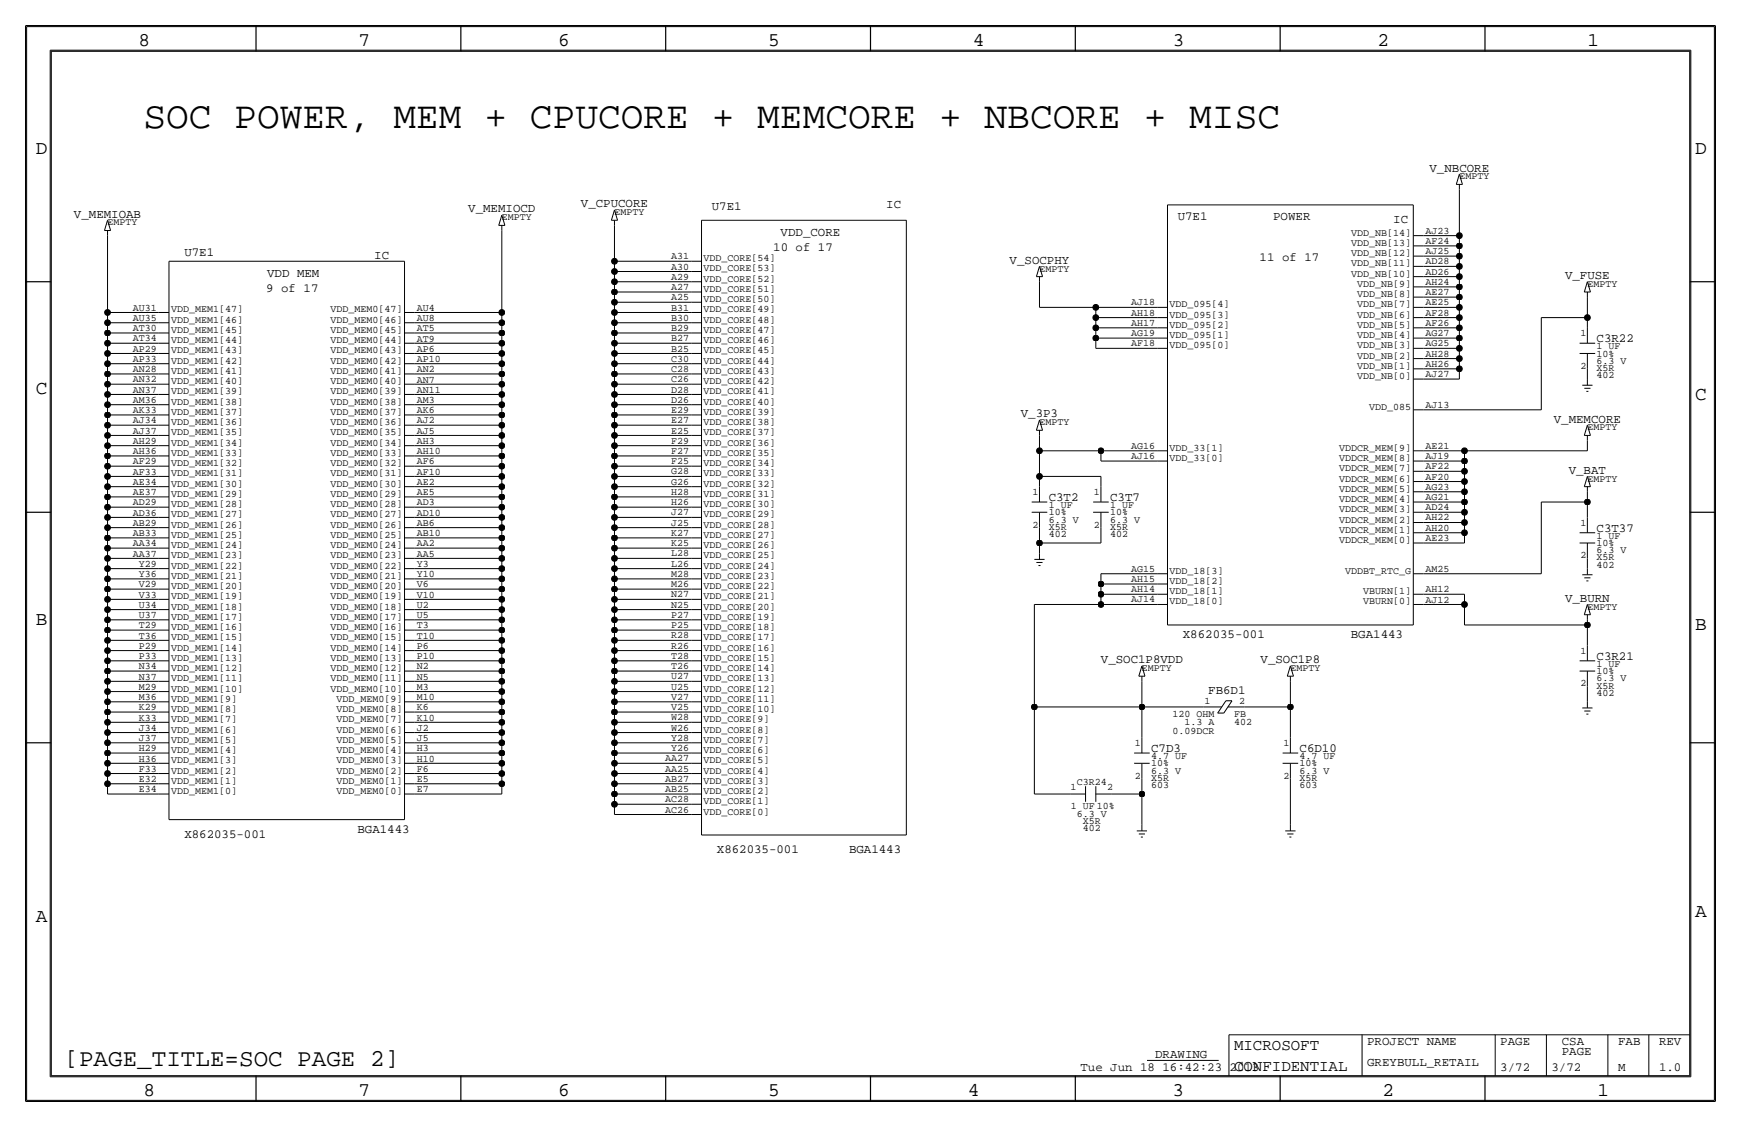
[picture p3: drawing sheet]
<svg xmlns="http://www.w3.org/2000/svg" width="432mm" height="279mm" viewBox="0 0 432 279" stroke-linecap="round" stroke-linejoin="round" font-family="sans-serif">
<!-- layer: Nets -->
<g fill="none" stroke="#000" stroke-width=".25">
<path d="M26.7 58.4v19.1zM124.5 57.2v20.3zM152.4 55.9v8.9zM353.1 58.4h8.8zM361.9 47v11.4zM361.9 58.4v2.6zM26.7 77.5h12.7zM26.7 77.5v2.5zM102.9 77.5h21.6zM124.5 77.5v2.5zM152.4 64.8h19zM152.4 64.8v2.5z"/>
<path d="M152.4 67.3h19zM152.4 67.3v2.5zM152.4 69.8h19zM152.4 69.8v2.6zM152.4 72.4h19zM152.4 72.4v2.5zM152.4 74.9h19zM152.4 74.9v2.6zM152.4 77.5h19zM152.4 77.5v2.5zM257.8 69.8v6.4zM257.8 76.2h14z"/>
<path d="M271.8 76.2h15.2zM271.8 78.7h15.2zM271.8 76.2v2.5zM271.8 78.7v2.6zM353.1 61h8.8zM353.1 63.5h8.8zM353.1 66h8.8zM353.1 68.6h8.8zM353.1 71.1h8.8zM353.1 73.7h8.8zM353.1 76.2h8.8zM353.1 78.7h8.8z"/>
<path d="M361.9 61v2.5zM361.9 63.5v2.5zM361.9 66v2.6zM361.9 68.6v2.5zM361.9 71.1v2.6zM361.9 73.7v2.5zM361.9 76.2v2.5zM361.9 78.7v2.6zM382.3 78.7h11.4zM382.3 78.7v22.9zM393.7 78.7v2.6zM393.7 73.7v5z"/>
<path d="M26.7 80v2.5zM26.7 82.6v2.5zM26.7 85.1v2.5zM26.7 87.6h12.7zM26.7 87.6v2.6zM26.7 90.2v2.5zM26.7 92.7v2.5zM26.7 95.2v2.6zM26.7 97.8h12.7zM26.7 97.8v2.5zM26.7 80h12.7zM26.7 82.5h12.7z"/>
<path d="M26.7 85.1h12.7zM26.7 90.2h12.7zM26.7 92.7h12.7zM26.7 95.2h12.7zM102.9 80h21.6zM102.9 82.5h21.6zM102.9 85.1h21.6zM102.9 87.6h21.6zM102.9 90.2h21.6zM102.9 92.7h21.6zM102.9 95.2h21.6zM102.9 97.8h21.6z"/>
<path d="M124.5 80v2.5zM124.5 82.5v2.6zM124.5 85.1v2.5zM124.5 87.6v2.6zM124.5 90.2v2.5zM124.5 92.7v2.5zM124.5 95.2v2.6zM124.5 97.8v2.5zM152.4 80h19zM152.4 80v2.5zM152.4 82.5h19zM152.4 82.5v2.6z"/>
<path d="M152.4 85.1h19zM152.4 85.1v2.5zM152.4 87.6h19zM152.4 87.6v2.6zM152.4 90.2h19zM152.4 90.2v2.5zM152.4 92.7h19zM152.4 92.7v2.5zM152.4 95.2h19zM152.4 95.2v2.6zM152.4 97.8h19zM152.4 97.8v2.5z"/>
<path d="M271.8 81.3h15.2zM271.8 83.8h15.2zM271.8 81.3v2.5zM271.8 83.8v2.6zM271.8 86.4h15.2zM353.1 81.3h8.8zM353.1 83.8h8.8zM353.1 86.4h8.8zM353.1 88.9h8.8zM353.1 91.4h8.8zM353.1 94h8.8zM361.9 81.3v2.5z"/>
<path d="M361.9 83.8v2.6zM361.9 86.4v2.5zM361.9 88.9v2.5zM361.9 91.4v2.6zM393.7 91.4v2.6zM26.7 100.3v2.6zM26.7 102.9v2.5zM26.7 105.4v2.6zM26.7 107.9h12.7zM26.7 107.9v2.6zM26.7 110.5v2.5zM26.7 113v2.6z"/>
<path d="M26.7 115.6v2.5zM26.7 118.1h12.7zM26.7 118.1v2.6zM26.7 100.3h12.7zM26.7 102.9h12.7zM26.7 105.4h12.7zM26.7 110.5h12.7zM26.7 113h12.7zM26.7 115.6h12.7zM102.9 100.3h21.6zM102.9 102.9h21.6zM102.9 105.4h21.6z"/>
<path d="M102.9 107.9h21.6zM102.9 110.5h21.6zM102.9 113h21.6zM102.9 115.6h21.6zM102.9 118.1h21.6zM124.5 100.3v2.6zM124.5 102.9v2.5zM124.5 105.4v2.6zM124.5 107.9v2.6zM124.5 110.5v2.5zM124.5 113v2.6zM124.5 115.6v2.5z"/>
<path d="M124.5 118.1v2.6zM152.4 100.3h19zM152.4 100.3v2.6zM152.4 102.9h19zM152.4 102.9v2.5zM152.4 105.4h19zM152.4 105.4v2.5zM152.4 107.9h19zM152.4 107.9v2.6zM152.4 110.5h19zM152.4 110.5v2.5zM152.4 113h19z"/>
<path d="M152.4 113v2.6zM152.4 115.6h19zM152.4 115.6v2.5zM152.4 118.1h19zM152.4 118.1v2.6zM257.8 111.8h15.2zM257.8 108v3.8zM257.8 111.8v6.3zM257.8 118.1h15.2zM257.8 118.1v2.6zM273 111.8h14zM273 111.8v2.5z"/>
<path d="M273 114.3h14zM273 118.1v2.6zM353.1 114.3h10.1zM353.1 111.8h10.1zM353.1 116.8h10.1zM353.1 119.4h10.1zM353.1 101.6h29.2zM363.2 111.8h30.5zM363.2 111.8v2.5zM363.2 114.3v2.5zM363.2 116.8v2.6zM363.2 119.4v2.5z"/>
<path d="M393.7 109.2v2.6zM26.7 120.6v2.6zM26.7 123.2v2.5zM26.7 125.7v2.6zM26.7 128.3h12.7zM26.7 128.3v2.5zM26.7 130.8v2.5zM26.7 133.3v2.6zM26.7 135.9v2.5zM26.7 138.4h12.7zM26.7 138.4v2.6zM26.7 120.7h12.7z"/>
<path d="M26.7 123.2h12.7zM26.7 125.7h12.7zM26.7 130.8h12.7zM26.7 133.3h12.7zM26.7 135.9h12.7zM102.9 120.7h21.6zM102.9 123.2h21.6zM102.9 125.7h21.6zM102.9 128.3h21.6zM102.9 130.8h21.6zM102.9 133.3h21.6zM102.9 135.9h21.6z"/>
<path d="M102.9 138.4h21.6zM124.5 120.7v2.5zM124.5 123.2v2.5zM124.5 125.7v2.6zM124.5 128.3v2.5zM124.5 130.8v2.6zM124.5 133.3v2.6zM124.5 135.9v2.5zM124.5 138.4v2.6zM152.4 120.7h19zM152.4 120.7v2.5zM152.4 123.2h19z"/>
<path d="M152.4 123.2v2.5zM152.4 125.7h19zM152.4 125.7v2.6zM152.4 128.3h19zM152.4 128.3v2.5zM152.4 130.8h19zM152.4 130.8v2.5zM152.4 133.3h19zM152.4 133.3v2.6zM152.4 135.9h19zM152.4 135.9v2.5zM152.4 138.4h19z"/>
<path d="M152.4 138.4v2.6zM257.8 134.6v2.6zM257.8 134.6h15.2zM257.8 130.8v3.8zM273 130.8v3.8zM353.1 127h10.1zM353.1 129.5h10.1zM353.1 132.1h10.1zM353.1 134.6h10.1zM353.1 121.9h10.1zM353.1 124.5h10.1zM363.2 121.9v2.6z"/>
<path d="M363.2 124.5v2.5zM363.2 127v2.5zM363.2 129.5v2.6zM363.2 132.1v2.5zM382.3 124.5h11.4zM382.3 124.5v17.7zM393.7 124.5v3.8zM393.7 121.9v2.6zM393.7 138.4v2.6zM26.7 141v2.5zM26.7 143.5v2.6zM26.7 146v2.6z"/>
<path d="M26.7 148.6h12.7zM26.7 148.6v2.5zM26.7 151.1v2.6zM26.7 153.7v2.5zM26.7 156.2v2.6zM26.7 158.8h12.7zM26.7 158.8v2.5zM26.7 141h12.7zM26.7 143.5h12.7zM26.7 146h12.7zM26.7 151.1h12.7zM26.7 153.7h12.7z"/>
<path d="M26.7 156.2h12.7zM102.9 141h21.6zM102.9 143.5h21.6zM102.9 146h21.6zM102.9 148.6h21.6zM102.9 151.1h21.6zM102.9 153.7h21.6zM102.9 156.2h21.6zM102.9 158.8h21.6zM124.5 141v2.5zM124.5 143.5v2.6zM124.5 146v2.6z"/>
<path d="M124.5 148.6v2.5zM124.5 151.1v2.6zM124.5 153.7v2.5zM124.5 156.2v2.6zM124.5 158.8v2.5zM152.4 141h19zM152.4 141v2.5zM152.4 143.5h19zM152.4 143.5v2.6zM152.4 146h19zM152.4 146v2.6zM152.4 148.6h19z"/>
<path d="M152.4 148.6v2.5zM152.4 151.1h19zM152.4 151.1v2.6zM152.4 153.7h19zM152.4 153.7v2.5zM152.4 156.2h19zM152.4 156.2v2.6zM152.4 158.8h19zM152.4 158.8v2.5zM256.5 149.9v25.4zM256.5 149.9h16.6zM273 147.3h14z"/>
<path d="M273 144.8h14zM273 142.2h14zM273 149.9h14zM273 147.3v2.6zM273 144.8v2.5zM273 142.2v2.6zM353.1 149.9h10.1zM353.1 147.3h10.1zM353.1 142.2h29.2zM363.2 149.9v5zM363.2 147.3v2.6zM363.2 154.9h30.5z"/>
<path d="M393.7 153.7v1.2zM393.7 154.9v5.1zM26.7 161.3v2.5zM26.7 163.8v2.6zM26.7 166.4v2.5zM26.7 168.9h12.7zM26.7 168.9v2.5zM26.7 171.4v2.6zM26.7 174v2.5zM26.7 176.5v2.6zM26.7 179.1h12.7zM26.7 179.1v2.5z"/>
<path d="M26.7 161.3h12.7zM26.7 163.8h12.7zM26.7 166.4h12.7zM26.7 171.4h12.7zM26.7 174h12.7zM26.7 176.5h12.7zM102.9 161.3h21.6zM102.9 163.8h21.6zM102.9 166.4h21.6zM102.9 168.9h21.6zM102.9 171.4h21.6zM102.9 174h21.6z"/>
<path d="M102.9 176.5h21.6zM102.9 179.1h21.6zM124.5 161.3v2.5zM124.5 163.8v2.6zM124.5 166.4v2.5zM124.5 168.9v2.6zM124.5 171.4v2.6zM124.5 174v2.5zM124.5 176.5v2.6zM124.5 179.1v2.5zM152.4 161.3h19zM152.4 161.3v2.5z"/>
<path d="M152.4 163.8h19zM152.4 163.8v2.6zM152.4 166.4h19zM152.4 166.4v2.5zM152.4 168.9h19zM152.4 168.9v2.6zM152.4 171.4h19zM152.4 171.4v2.6zM152.4 174h19zM152.4 174v2.5zM152.4 176.5h19zM152.4 176.5v2.6z"/>
<path d="M152.4 179.1h19zM152.4 179.1v2.5zM256.5 175.3h26.7zM256.5 175.3v21.6zM283.2 175.3v7.6zM283.2 168.9v6.4zM283.2 175.3h15.2zM308.6 175.3h11.4zM320 168.9v6.4zM320 175.3v7.6zM393.7 170.2v3.8zM26.7 181.6v2.6z"/>
<path d="M26.7 184.1v2.6zM26.7 186.7v2.5zM26.7 189.2h12.7zM26.7 189.2v2.6zM26.7 191.8v2.5zM26.7 194.3v2.6zM26.7 181.6h12.7zM26.7 184.1h12.7zM26.7 186.7h12.7zM26.7 191.8h12.7zM26.7 194.3h12.7zM26.7 196.8h12.7z"/>
<path d="M102.9 181.6h21.6zM102.9 184.1h21.6zM102.9 186.7h21.6zM102.9 189.2h21.6zM102.9 191.8h21.6zM102.9 194.3h21.6zM102.9 196.8h21.6zM124.5 181.6v2.6zM124.5 184.1v2.6zM124.5 186.7v2.5zM124.5 189.2v2.6zM124.5 191.8v2.5z"/>
<path d="M124.5 194.3v2.6zM152.4 181.6h19zM152.4 181.6v2.6zM152.4 184.1h19zM152.4 184.1v2.6zM152.4 186.7h19zM152.4 186.7v2.5zM152.4 189.2h19zM152.4 189.2v2.6zM152.4 191.8h19zM152.4 191.8v2.5zM152.4 194.3h19z"/>
<path d="M152.4 194.3v2.6zM152.4 196.8h19zM152.4 196.8v2.6zM152.4 199.4h19zM152.4 199.4v2.5zM256.5 196.8h8.9zM275.6 196.8h7.6zM283.2 196.9v7.6zM283.2 193v3.8zM320 193v11.5zM152.4 201.9h19z"/>
</g>
<g fill="#000" stroke="#000" stroke-width=".25">
<circle cx="362" cy="58.4" r=".72"/>
<circle cx="26.7" cy="77.5" r=".72"/>
<circle cx="124.5" cy="77.5" r=".72"/>
<circle cx="152.4" cy="72.4" r=".72"/>
<circle cx="152.4" cy="64.8" r=".72"/>
<circle cx="152.4" cy="69.9" r=".72"/>
<circle cx="152.4" cy="74.9" r=".72"/>
<circle cx="152.4" cy="77.5" r=".72"/>
<circle cx="152.4" cy="67.3" r=".72"/>
<circle cx="271.8" cy="78.7" r=".72"/>
<circle cx="271.8" cy="76.2" r=".72"/>
<circle cx="362" cy="63.5" r=".72"/>
<circle cx="362" cy="61" r=".72"/>
<circle cx="362" cy="73.7" r=".72"/>
<circle cx="362" cy="66" r=".72"/>
<circle cx="362" cy="78.7" r=".72"/>
<circle cx="362" cy="71.1" r=".72"/>
<circle cx="362" cy="76.2" r=".72"/>
<circle cx="362" cy="68.6" r=".72"/>
<circle cx="393.7" cy="78.7" r=".72"/>
<circle cx="26.7" cy="87.6" r=".72"/>
<circle cx="26.7" cy="85.1" r=".72"/>
<circle cx="26.7" cy="90.2" r=".72"/>
<circle cx="26.7" cy="97.8" r=".72"/>
<circle cx="26.7" cy="82.6" r=".72"/>
<circle cx="26.7" cy="92.7" r=".72"/>
<circle cx="26.7" cy="95.3" r=".72"/>
<circle cx="26.7" cy="80" r=".72"/>
<circle cx="124.5" cy="92.7" r=".72"/>
<circle cx="124.5" cy="80" r=".72"/>
<circle cx="124.5" cy="90.2" r=".72"/>
<circle cx="124.5" cy="85.1" r=".72"/>
<circle cx="124.5" cy="87.6" r=".72"/>
<circle cx="124.5" cy="95.3" r=".72"/>
<circle cx="124.5" cy="97.8" r=".72"/>
<circle cx="124.5" cy="82.6" r=".72"/>
<circle cx="152.4" cy="90.2" r=".72"/>
<circle cx="152.4" cy="85.1" r=".72"/>
<circle cx="152.4" cy="87.6" r=".72"/>
<circle cx="152.4" cy="82.6" r=".72"/>
<circle cx="152.4" cy="92.7" r=".72"/>
<circle cx="152.4" cy="95.3" r=".72"/>
<circle cx="152.4" cy="97.8" r=".72"/>
<circle cx="152.4" cy="80" r=".72"/>
<circle cx="271.8" cy="83.8" r=".72"/>
<circle cx="271.8" cy="81.3" r=".72"/>
<circle cx="362" cy="91.4" r=".72"/>
<circle cx="362" cy="86.4" r=".72"/>
<circle cx="362" cy="81.3" r=".72"/>
<circle cx="362" cy="88.9" r=".72"/>
<circle cx="362" cy="83.8" r=".72"/>
<circle cx="26.7" cy="118.1" r=".72"/>
<circle cx="26.7" cy="115.6" r=".72"/>
<circle cx="26.7" cy="102.9" r=".72"/>
<circle cx="26.7" cy="110.5" r=".72"/>
<circle cx="26.7" cy="108" r=".72"/>
<circle cx="26.7" cy="113" r=".72"/>
<circle cx="26.7" cy="100.3" r=".72"/>
<circle cx="26.7" cy="105.4" r=".72"/>
<circle cx="124.5" cy="100.3" r=".72"/>
<circle cx="124.5" cy="113" r=".72"/>
<circle cx="124.5" cy="118.1" r=".72"/>
<circle cx="124.5" cy="105.4" r=".72"/>
<circle cx="124.5" cy="110.5" r=".72"/>
<circle cx="124.5" cy="102.9" r=".72"/>
<circle cx="124.5" cy="108" r=".72"/>
<circle cx="124.5" cy="115.6" r=".72"/>
<circle cx="152.4" cy="108" r=".72"/>
<circle cx="152.4" cy="113" r=".72"/>
<circle cx="152.4" cy="100.3" r=".72"/>
<circle cx="152.4" cy="102.9" r=".72"/>
<circle cx="152.4" cy="105.4" r=".72"/>
<circle cx="152.4" cy="115.6" r=".72"/>
<circle cx="152.4" cy="110.5" r=".72"/>
<circle cx="152.4" cy="118.1" r=".72"/>
<circle cx="257.8" cy="111.8" r=".72"/>
<circle cx="257.8" cy="118.1" r=".72"/>
<circle cx="273.1" cy="111.8" r=".72"/>
<circle cx="363.2" cy="114.3" r=".72"/>
<circle cx="363.2" cy="119.4" r=".72"/>
<circle cx="363.2" cy="116.8" r=".72"/>
<circle cx="363.2" cy="111.8" r=".72"/>
<circle cx="26.7" cy="128.3" r=".72"/>
<circle cx="26.7" cy="133.4" r=".72"/>
<circle cx="26.7" cy="135.9" r=".72"/>
<circle cx="26.7" cy="138.4" r=".72"/>
<circle cx="26.7" cy="125.7" r=".72"/>
<circle cx="26.7" cy="130.8" r=".72"/>
<circle cx="26.7" cy="120.7" r=".72"/>
<circle cx="26.7" cy="123.2" r=".72"/>
<circle cx="124.5" cy="135.9" r=".72"/>
<circle cx="124.5" cy="123.2" r=".72"/>
<circle cx="124.5" cy="125.7" r=".72"/>
<circle cx="124.5" cy="130.8" r=".72"/>
<circle cx="124.5" cy="120.7" r=".72"/>
<circle cx="124.5" cy="133.4" r=".72"/>
<circle cx="124.5" cy="138.4" r=".72"/>
<circle cx="124.5" cy="128.3" r=".72"/>
<circle cx="152.4" cy="120.7" r=".72"/>
<circle cx="152.4" cy="125.7" r=".72"/>
<circle cx="152.4" cy="123.2" r=".72"/>
<circle cx="152.4" cy="138.4" r=".72"/>
<circle cx="152.4" cy="128.3" r=".72"/>
<circle cx="152.4" cy="133.4" r=".72"/>
<circle cx="152.4" cy="135.9" r=".72"/>
<circle cx="152.4" cy="130.8" r=".72"/>
<circle cx="257.8" cy="134.6" r=".72"/>
<circle cx="363.2" cy="124.5" r=".72"/>
<circle cx="363.2" cy="127" r=".72"/>
<circle cx="363.2" cy="129.5" r=".72"/>
<circle cx="363.2" cy="121.9" r=".72"/>
<circle cx="363.2" cy="132.1" r=".72"/>
<circle cx="393.7" cy="124.5" r=".72"/>
<circle cx="26.7" cy="151.1" r=".72"/>
<circle cx="26.7" cy="148.6" r=".72"/>
<circle cx="26.7" cy="143.5" r=".72"/>
<circle cx="26.7" cy="146.1" r=".72"/>
<circle cx="26.7" cy="156.2" r=".72"/>
<circle cx="26.7" cy="153.7" r=".72"/>
<circle cx="26.7" cy="158.8" r=".72"/>
<circle cx="26.7" cy="141" r=".72"/>
<circle cx="124.5" cy="148.6" r=".72"/>
<circle cx="124.5" cy="156.2" r=".72"/>
<circle cx="124.5" cy="158.8" r=".72"/>
<circle cx="124.5" cy="153.7" r=".72"/>
<circle cx="124.5" cy="143.5" r=".72"/>
<circle cx="124.5" cy="146.1" r=".72"/>
<circle cx="124.5" cy="151.1" r=".72"/>
<circle cx="124.5" cy="141" r=".72"/>
<circle cx="152.4" cy="141" r=".72"/>
<circle cx="152.4" cy="151.1" r=".72"/>
<circle cx="152.4" cy="156.2" r=".72"/>
<circle cx="152.4" cy="158.8" r=".72"/>
<circle cx="152.4" cy="143.5" r=".72"/>
<circle cx="152.4" cy="146.1" r=".72"/>
<circle cx="152.4" cy="148.6" r=".72"/>
<circle cx="152.4" cy="153.7" r=".72"/>
<circle cx="273.1" cy="147.3" r=".72"/>
<circle cx="273.1" cy="149.9" r=".72"/>
<circle cx="273.1" cy="144.8" r=".72"/>
<circle cx="363.2" cy="149.9" r=".72"/>
<circle cx="393.7" cy="154.9" r=".72"/>
<circle cx="26.7" cy="168.9" r=".72"/>
<circle cx="26.7" cy="176.5" r=".72"/>
<circle cx="26.7" cy="163.8" r=".72"/>
<circle cx="26.7" cy="166.4" r=".72"/>
<circle cx="26.7" cy="171.5" r=".72"/>
<circle cx="26.7" cy="161.3" r=".72"/>
<circle cx="26.7" cy="174" r=".72"/>
<circle cx="26.7" cy="179.1" r=".72"/>
<circle cx="124.5" cy="168.9" r=".72"/>
<circle cx="124.5" cy="166.4" r=".72"/>
<circle cx="124.5" cy="174" r=".72"/>
<circle cx="124.5" cy="161.3" r=".72"/>
<circle cx="124.5" cy="163.8" r=".72"/>
<circle cx="124.5" cy="176.5" r=".72"/>
<circle cx="124.5" cy="179.1" r=".72"/>
<circle cx="124.5" cy="171.5" r=".72"/>
<circle cx="152.4" cy="171.5" r=".72"/>
<circle cx="152.4" cy="166.4" r=".72"/>
<circle cx="152.4" cy="163.8" r=".72"/>
<circle cx="152.4" cy="161.3" r=".72"/>
<circle cx="152.4" cy="174" r=".72"/>
<circle cx="152.4" cy="176.5" r=".72"/>
<circle cx="152.4" cy="168.9" r=".72"/>
<circle cx="152.4" cy="179.1" r=".72"/>
<circle cx="256.5" cy="175.3" r=".72"/>
<circle cx="283.2" cy="175.3" r=".72"/>
<circle cx="320" cy="175.3" r=".72"/>
<circle cx="26.7" cy="191.8" r=".72"/>
<circle cx="26.7" cy="186.7" r=".72"/>
<circle cx="26.7" cy="189.2" r=".72"/>
<circle cx="26.7" cy="181.6" r=".72"/>
<circle cx="26.7" cy="184.2" r=".72"/>
<circle cx="26.7" cy="194.3" r=".72"/>
<circle cx="124.5" cy="189.2" r=".72"/>
<circle cx="124.5" cy="186.7" r=".72"/>
<circle cx="124.5" cy="184.2" r=".72"/>
<circle cx="124.5" cy="191.8" r=".72"/>
<circle cx="124.5" cy="194.3" r=".72"/>
<circle cx="124.5" cy="181.6" r=".72"/>
<circle cx="152.4" cy="189.2" r=".72"/>
<circle cx="152.4" cy="186.7" r=".72"/>
<circle cx="152.4" cy="181.6" r=".72"/>
<circle cx="152.4" cy="191.8" r=".72"/>
<circle cx="152.4" cy="194.3" r=".72"/>
<circle cx="152.4" cy="199.4" r=".72"/>
<circle cx="152.4" cy="184.2" r=".72"/>
<circle cx="152.4" cy="196.9" r=".72"/>
<circle cx="283.2" cy="196.9" r=".72"/>
</g>
<!-- layer: Components -->
<g fill="none" stroke="#000" stroke-width=".25">
<path d="M25.9 57.2h1.5zM26.7 54.6l-.8 2.6zM26.7 57.2v1.2zM26.7 54.6l.7 2.5zM123.7 55.9h1.5zM124.5 53.3l-.8 2.6zM124.5 55.9v1.3zM124.5 53.3l.7 2.6zM151.6 54.6h1.6zM152.4 52.1l-.8 2.5zM152.4 54.6v1.3zM152.4 52.1l.8 2.5z"/>
<path d="M174 54.6v152.4zM174 54.6h50.8zM224.8 54.6v152.4zM289.6 50.8h60.9zM289.6 50.8v104.1zM350.5 50.8v104.1zM350.5 58.4h2.6zM361.2 45.7h1.5zM361.9 43.2l-.7 2.5zM361.9 45.7v1.3zM361.9 43.2l.8 2.5zM39.4 77.5h2.5z"/>
<path d="M41.9 64.8h58.4zM41.9 64.8v138.4zM100.3 64.8v138.4zM100.3 77.5h2.6zM171.4 77.5h2.6zM171.4 74.9h2.6zM171.4 72.4h2.6zM171.4 69.8h2.6zM171.4 67.3h2.6zM171.4 64.8h2.6zM257 68.6h1.6zM257.8 68.6v1.3z"/>
<path d="M257.8 66l.8 2.6zM257.8 66l-.8 2.6zM287 78.7h2.6zM287 76.2h2.6zM350.5 61h2.6zM350.5 63.5h2.6zM350.5 78.7h2.6zM350.5 76.2h2.6zM350.5 73.7h2.6zM350.5 71.1h2.6zM350.5 68.6h2.6zM350.5 66h2.6z"/>
<path d="M392.9 72.4h1.6zM393.7 69.9l-.8 2.5zM393.7 72.4v1.3zM393.7 69.8l.8 2.6zM39.4 97.8h2.5zM39.4 95.2h2.5zM39.4 92.7h2.5zM39.4 90.2h2.5zM39.4 87.6h2.5zM39.4 85.1h2.5zM39.4 82.5h2.5zM39.4 80h2.5z"/>
<path d="M100.3 97.8h2.6zM100.3 95.2h2.6zM100.3 92.7h2.6zM100.3 90.2h2.6zM100.3 87.6h2.6zM100.3 85.1h2.6zM100.3 82.5h2.6zM100.3 80h2.6zM171.4 97.8h2.6zM171.4 95.2h2.6zM171.4 92.7h2.6zM171.4 90.2h2.6z"/>
<path d="M171.4 87.6h2.6zM171.4 85.1h2.6zM171.4 82.5h2.6zM171.4 80h2.6zM287 86.4h2.6zM287 83.8h2.6zM287 81.3h2.6zM350.5 94h2.6zM350.5 88.9h2.6zM350.5 91.4h2.6zM350.5 86.4h2.6zM350.5 81.3h2.6z"/>
<path d="M350.5 83.8h2.6zM391.8 85.1h3.8zM391.8 87.6h3.8zM392.4 95.5h2.6zM392.9 96.3h1.6zM393.4 97h.6zM393.7 94v1.5zM393.7 81.3v3.8zM393.7 87.6v3.8zM39.4 113h2.5zM39.4 110.5h2.5zM39.4 107.9h2.5z"/>
<path d="M39.4 105.4h2.5zM39.4 102.9h2.5zM39.4 100.3h2.5zM39.4 118.1h2.5zM39.4 115.6h2.5zM100.3 115.6h2.6zM100.3 118.1h2.6zM100.3 113h2.6zM100.3 110.5h2.6zM100.3 107.9h2.6zM100.3 105.4h2.6zM100.3 102.9h2.6z"/>
<path d="M100.3 100.3h2.6zM171.4 118.1h2.6zM171.4 115.6h2.6zM171.4 113h2.6zM171.4 110.5h2.6zM171.4 107.9h2.6zM171.4 105.4h2.6zM171.4 102.9h2.6zM171.4 100.3h2.6zM257 106.7h1.6zM257.8 106.7v1.2zM257.8 104.1l.8 2.6z"/>
<path d="M257.8 104.1l-.8 2.6zM287 111.8h2.6zM287 114.3h2.6zM350.5 116.8h2.6zM350.5 119.4h2.6zM350.5 114.3h2.6zM350.5 111.8h2.6zM350.5 101.6h2.6zM392.9 107.9h1.6zM393.7 118.1l-.8 2.6zM393.7 105.4l-.8 2.5zM393.7 118.1l.8 2.6z"/>
<path d="M393.7 107.9v1.3zM393.7 105.4l.8 2.6zM39.4 138.4h2.5zM39.4 135.9h2.5zM39.4 133.3h2.5zM39.4 130.8h2.5zM39.4 128.3h2.5zM39.4 125.7h2.5zM39.4 123.2h2.5zM39.4 120.7h2.5zM100.3 138.4h2.6zM100.3 135.9h2.6z"/>
<path d="M100.3 133.3h2.6zM100.3 130.8h2.6zM100.3 128.3h2.6zM100.3 125.7h2.6zM100.3 123.2h2.6zM100.3 120.7h2.6zM171.4 138.4h2.6zM171.4 135.9h2.6zM171.4 133.3h2.6zM171.4 130.8h2.6zM171.4 128.3h2.6zM171.4 125.7h2.6z"/>
<path d="M171.4 123.2h2.6zM171.4 120.7h2.6zM255.9 124.5h3.8zM255.9 127h3.8zM256.5 138.7h2.6zM257 139.4h1.6zM257.8 137.2v1.5zM257.8 120.7v3.8zM257.8 127v3.8zM271.1 124.5h3.9zM271.1 127h3.9zM273 120.7v3.8z"/>
<path d="M273 127v3.8zM350.5 134.6h2.6zM350.5 132.1h2.6zM350.5 129.5h2.6zM350.5 127h2.6zM350.5 124.5h2.6zM350.5 121.9h2.6zM391.8 132.1h3.8zM391.8 134.6h3.8zM392.9 120.7h1.6zM393.7 120.7v1.2zM393.7 128.3v3.8z"/>
<path d="M393.7 134.6v3.8zM39.4 143.5h2.5zM39.4 158.8h2.5zM39.4 146h2.5zM39.4 151.1h2.5zM39.4 156.2h2.5zM39.4 153.7h2.5zM39.4 148.6h2.5zM39.4 141h2.5zM100.3 146h2.6zM100.3 148.6h2.6zM100.3 153.7h2.6z"/>
<path d="M100.3 156.2h2.6zM100.3 158.8h2.6zM100.3 151.1h2.6zM100.3 143.5h2.6zM100.3 141h2.6zM171.4 158.8h2.6zM171.4 156.2h2.6zM171.4 153.7h2.6zM171.4 151.1h2.6zM171.4 148.6h2.6zM171.4 146h2.6zM171.4 143.5h2.6z"/>
<path d="M171.4 141h2.6zM257.6 140.2h.5zM287 149.9h2.6zM287 147.3h2.6zM287 144.8h2.6zM287 142.2h2.6zM289.6 154.9h60.9zM350.5 142.2h2.6zM350.5 147.3h2.6zM350.5 149.9h2.6zM392.4 142.5h2.6zM392.9 143.3h1.6z"/>
<path d="M392.9 152.4h1.6zM393.4 144h.6zM393.7 149.9l-.8 2.5zM393.7 141v1.5zM393.7 152.4v1.3zM393.7 149.9l.8 2.5zM39.4 161.3h2.5zM39.4 163.8h2.5zM39.4 166.4h2.5zM39.4 168.9h2.5zM39.4 171.4h2.5zM39.4 174h2.5z"/>
<path d="M39.4 176.5h2.5zM39.4 179.1h2.5zM100.3 179.1h2.6zM100.3 176.5h2.6zM100.3 174h2.6zM100.3 171.4h2.6zM100.3 168.9h2.6zM100.3 166.4h2.6zM100.3 163.8h2.6zM100.3 161.3h2.6zM171.4 179.1h2.6zM171.4 176.5h2.6z"/>
<path d="M171.4 174h2.6zM171.4 171.4h2.6zM171.4 168.9h2.6zM171.4 166.4h2.6zM171.4 163.8h2.6zM171.4 161.3h2.6zM282.4 167.6h1.6zM283.2 167.6v1.3zM283.2 165.1l.8 2.5zM283.2 165.1l-.8 2.5zM298.5 175.3h4.5zM302 176.8h1.5z"/>
<path d="M304 173.7h1.6zM304 173.7l-2 3.1zM304.5 175.3h4.1zM305.6 173.7l-2.1 3.1zM319.3 167.6h1.5zM320 165.1l-.7 2.5zM320 167.6v1.3zM320 165.1l.8 2.5zM391.8 163.8h3.8zM391.8 166.4h3.8zM392.4 175.5h2.6zM392.9 176.3h1.6z"/>
<path d="M393.4 177h.6zM393.7 174v1.5zM393.7 160v3.8zM393.7 166.4v3.8zM39.4 181.6h2.5zM39.4 184.1h2.5zM39.4 196.8h2.5zM39.4 194.3h2.5zM39.4 191.8h2.5zM39.4 189.2h2.5zM39.4 186.7h2.5zM100.3 196.8h2.6z"/>
<path d="M100.3 194.3h2.6zM100.3 191.8h2.6zM100.3 189.2h2.6zM100.3 186.7h2.6zM100.3 184.1h2.6zM100.3 181.6h2.6zM171.4 199.4h2.6zM171.4 196.8h2.6zM171.4 194.3h2.6zM171.4 191.8h2.6zM171.4 189.2h2.6zM171.4 186.7h2.6z"/>
<path d="M171.4 184.1h2.6zM171.4 181.6h2.6zM265.4 196.8h3.8zM269.2 194.9v3.9zM271.8 196.8h3.8zM271.8 194.9v3.9zM281.3 186.7h3.8zM281.3 189.2h3.8zM283.2 182.9v3.8zM283.2 189.2v3.8zM318.1 186.7h3.9zM318.1 189.2h3.9z"/>
<path d="M320 182.9v3.8zM320 189.2v3.8zM41.9 203.2h58.4zM171.4 201.9h2.6zM174 207h50.8zM281.9 206h2.6zM282.4 206.8h1.6zM283 207.5h.5zM283.2 204.5v1.5zM318.8 206h2.5zM319.3 206.8h1.5zM319.8 207.5h.5z"/>
<path d="M320 204.5v1.5zM284.5 262.9h17.8z"/>
</g>
<!-- layer: Page Border and Title Block -->
<g fill="none" stroke="#000" stroke-width=".3">
<path d="M6.3 6.3v266.7zM6.4 6.3h419zM12.7 12.7h406.4zM12.7 12.7v254zM63.5 6.3v6.4zM114.3 6.3v6.4zM165.1 6.3v6.4zM215.9 6.3v6.4zM266.7 6.3v6.4zM317.5 6.3v6.4zM368.3 6.3v6.4zM419.1 12.7v254z"/>
<path d="M425.4 6.3v266.7zM6.3 69.8h6.4zM419.1 69.8h6.3zM6.3 127h6.4zM419.1 127h6.3zM6.3 184.1h6.4zM419.1 184.1h6.3zM6.4 273h419zM12.7 266.7h406.4zM63.5 266.7v6.3zM114.3 266.7v6.3zM165.1 266.7v6.3z"/>
<path d="M215.9 266.7v6.3zM266.7 266.7v6.3zM317.5 266.7v6.3zM368.3 266.7v6.3z"/>
</g>
<g fill="none" stroke="#000" stroke-width=".25">
<path d="M6.6 6.6h418.6zM6.6 6.6v266.2zM12.4 12.4v254.6zM12.4 12.4h407zM419.4 12.4v254.6zM425.2 6.6v266.2zM304.8 256.5v10.2zM304.8 256.5h114.3zM337.8 256.5v10.2zM370.8 256.5v10.2zM383.5 256.5v10.2zM398.8 256.5v10.2z"/>
<path d="M408.9 256.5v10.2zM6.6 272.8h418.6zM12.4 267h407z"/>
</g>
<text font-size="9.4" x="35.6" y="31.8">SOC POWER, MEM + CPUCORE + MEMCORE + NBCORE + MISC</text>
<text font-size="6" x="16" y="264.2">[PAGE_TITLE=SOC PAGE 2]</text>
<g font-size="4.8">
<text x="34.3" y="11.4">8</text>
<text x="88.9" y="11.4">7</text>
<text x="138.5" y="11.4">6</text>
<text x="190.5" y="11.4">5</text>
<text x="241.3" y="11.4">4</text>
<text x="290.8" y="11.4">3</text>
<text x="341.6" y="11.4">2</text>
<text x="393.7" y="11.4">1</text>
<text x="8.9" y="38.1">D</text>
<text x="420.4" y="38.1">D</text>
<text x="8.9" y="97.8">C</text>
<text x="420.4" y="99.1">C</text>
<text x="8.9" y="154.9">B</text>
<text x="420.4" y="156.2">B</text>
<text x="420.4" y="227.3">A</text>
<text x="8.9" y="228.6">A</text>
<text x="35.6" y="271.8">8</text>
<text x="88.9" y="271.8">7</text>
<text x="138.4" y="271.8">6</text>
<text x="190.5" y="271.8">5</text>
<text x="240" y="271.8">4</text>
<text x="290.8" y="271.8">3</text>
<text x="342.9" y="271.8">2</text>
<text x="396.2" y="271.8">1</text>
</g>
<g font-size="3.9">
<text x="306.1" y="260.4">MICROSOFT</text>
<text x="306.1" y="265.4">CONFIDENTIAL</text>
</g>
<g font-size="3.1">
<text x="354.6" y="42.5">V_NBCORE</text>
<text x="18.3" y="53.9">V_MEMIOAB</text>
<text x="116.1" y="52.7">V_MEMIOCD</text>
<text x="144.1" y="51.4">V_CPUCORE</text>
<text x="176.5" y="52.1">U7E1</text>
<text x="219.8" y="51.5">IC</text>
<text x="193.6" y="58.4">VDD_CORE</text>
<text x="292.1" y="54.6">U7E1</text>
<text x="315.8" y="54.6">POWER</text>
<text x="345.6" y="55.3">IC</text>
<text x="45.7" y="63.5">U7E1</text>
<text x="92.8" y="64.2">IC</text>
<text x="191.8" y="62.2">10 of 17</text>
<text x="250.4" y="65.4">V_SOCPHY</text>
<text x="312.4" y="64.8">11 of 17</text>
<text x="66.3" y="68.6">VDD MEM</text>
<text x="388.2" y="69.2">V_FUSE</text>
<text x="66" y="72.4">9 of 17</text>
<text x="396" y="84.8">C3R22</text>
<text x="253.2" y="103.5">V_3P3</text>
<text x="385.4" y="104.7">V_MEMCORE</text>
<text x="389.1" y="117.4">V_BAT</text>
<text x="260.1" y="124.2">C3T2</text>
<text x="275.3" y="124.2">C3T7</text>
<text x="396" y="131.8">C3T37</text>
<text x="388.2" y="149.2">V_BURN</text>
<text x="293.4" y="158.1">X862035-001</text>
<text x="335" y="158.1">BGA1443</text>
<text x="273" y="164.4">V_SOC1P8VDD</text>
<text x="312.6" y="164.4">V_SOC1P8</text>
<text x="396" y="163.6">C3R21</text>
<text x="299.7" y="172">FB6D1</text>
<text x="285.5" y="186.4">C7D3</text>
<text x="322.3" y="186.4">C6D10</text>
<text x="45.7" y="207.7">X862035-001</text>
<text x="88.7" y="206.4">BGA1443</text>
<text x="177.8" y="211.5">X862035-001</text>
<text x="210.6" y="211.5">BGA1443</text>
<text x="286.5" y="262.4">DRAWING</text>
<text x="339.1" y="259.1">PROJECT NAME</text>
<text x="372.1" y="259.1">PAGE</text>
<text x="387.4" y="259.1">CSA</text>
<text x="387.4" y="261.6">PAGE</text>
<text x="401.3" y="259.1">FAB</text>
<text x="411.5" y="259.1">REV</text>
<text x="268" y="265.4">Tue Jun 18 16:42:23 2013</text>
<text x="339.1" y="264.2">GREYBULL_RETAIL</text>
<text x="372.1" y="265.4">3/72</text>
<text x="384.8" y="265.4">3/72</text>
<text x="401.3" y="265.4">M</text>
<text x="411.5" y="265.4">1.0</text>
</g>
<g font-size="2.5">
<text x="361.9" y="44.4">EMPTY</text>
<text x="152.4" y="53.3">EMPTY</text>
<text x="26.7" y="55.9">EMPTY</text>
<text x="124.5" y="54.6">EMPTY</text>
<text x="335.1" y="58.4">VDD_NB[14]</text>
<text x="353.6" y="57.9">AJ23</text>
<text x="166.5" y="64.3">A31</text>
<text x="174.5" y="64.7">VDD_CORE[54]</text>
<text x="335.1" y="61">VDD_NB[13]</text>
<text x="335.1" y="63.5">VDD_NB[12]</text>
<text x="353.6" y="60.5">AF24</text>
<text x="353.6" y="63">AJ25</text>
<text x="353.6" y="65.5">AD28</text>
<text x="166.5" y="66.8">A30</text>
<text x="166.5" y="69.4">A29</text>
<text x="166.5" y="71.9">A27</text>
<text x="174.5" y="69.8">VDD_CORE[52]</text>
<text x="174.5" y="67.3">VDD_CORE[53]</text>
<text x="257.8" y="67.3">EMPTY</text>
<text x="335.1" y="68.6">VDD_NB[10]</text>
<text x="335.1" y="66">VDD_NB[11]</text>
<text x="336.6" y="71.1">VDD_NB[9]</text>
<text x="353.6" y="68.1">AD26</text>
<text x="353.6" y="70.6">AH24</text>
<text x="393.7" y="71.1">EMPTY</text>
<text x="32.9" y="77">AU31</text>
<text x="42.4" y="77.5">VDD_MEM1[47]</text>
<text x="82" y="77.4">VDD_MEM0[47]</text>
<text x="103.4" y="77">AU4</text>
<text x="166.5" y="74.4">A25</text>
<text x="166.5" y="77">B31</text>
<text x="174.5" y="77.4">VDD_CORE[49]</text>
<text x="174.5" y="74.9">VDD_CORE[50]</text>
<text x="174.5" y="72.4">VDD_CORE[51]</text>
<text x="280.6" y="75.7">AJ18</text>
<text x="290.1" y="76.2">VDD_095[4]</text>
<text x="336.6" y="76.2">VDD_NB[7]</text>
<text x="336.6" y="73.7">VDD_NB[8]</text>
<text x="353.6" y="73.2">AE27</text>
<text x="353.6" y="75.7">AE25</text>
<text x="32.9" y="79.6">AU35</text>
<text x="32.9" y="82.1">AT30</text>
<text x="42.4" y="82.5">VDD_MEM1[45]</text>
<text x="42.4" y="80">VDD_MEM1[46]</text>
<text x="82" y="82.5">VDD_MEM0[45]</text>
<text x="82" y="80">VDD_MEM0[46]</text>
<text x="103.4" y="79.6">AU8</text>
<text x="103.4" y="82.1">AT5</text>
<text x="166.5" y="79.5">B30</text>
<text x="166.5" y="82.1">B29</text>
<text x="174.5" y="82.5">VDD_CORE[47]</text>
<text x="174.5" y="80">VDD_CORE[48]</text>
<text x="280.6" y="78.2">AH18</text>
<text x="280.6" y="80.8">AH17</text>
<text x="280.6" y="83.3">AG19</text>
<text x="290.1" y="83.8">VDD_095[1]</text>
<text x="290.1" y="81.3">VDD_095[2]</text>
<text x="290.1" y="78.7">VDD_095[3]</text>
<text x="336.6" y="81.3">VDD_NB[5]</text>
<text x="336.6" y="83.8">VDD_NB[4]</text>
<text x="336.6" y="78.7">VDD_NB[6]</text>
<text x="353.6" y="78.2">AF28</text>
<text x="353.6" y="80.8">AF26</text>
<text x="353.6" y="83.3">AG27</text>
<text x="392" y="83.3">1</text>
<text x="32.9" y="84.6">AT34</text>
<text x="32.9" y="87.2">AP29</text>
<text x="32.9" y="89.7">AP33</text>
<text x="42.4" y="87.6">VDD_MEM1[43]</text>
<text x="42.4" y="85.1">VDD_MEM1[44]</text>
<text x="82" y="87.6">VDD_MEM0[43]</text>
<text x="82" y="85.1">VDD_MEM0[44]</text>
<text x="103.4" y="84.7">AT9</text>
<text x="103.4" y="87.2">AP6</text>
<text x="103.4" y="89.7">AP10</text>
<text x="166.5" y="84.6">B27</text>
<text x="166.5" y="87.1">B25</text>
<text x="166.5" y="89.7">C30</text>
<text x="174.5" y="87.6">VDD_CORE[45]</text>
<text x="174.5" y="85.1">VDD_CORE[46]</text>
<text x="280.6" y="85.9">AF18</text>
<text x="290.1" y="86.4">VDD_095[0]</text>
<text x="336.6" y="88.9">VDD_NB[2]</text>
<text x="336.6" y="86.4">VDD_NB[3]</text>
<text x="353.6" y="85.9">AG25</text>
<text x="353.6" y="88.4">AH28</text>
<text x="396" y="86.6">1 UF</text>
<text x="396" y="88.4">10%</text>
<text x="32.9" y="92.3">AN28</text>
<text x="32.9" y="94.8">AN32</text>
<text x="42.4" y="95.3">VDD_MEM1[40]</text>
<text x="42.4" y="92.7">VDD_MEM1[41]</text>
<text x="42.4" y="90.2">VDD_MEM1[42]</text>
<text x="82" y="95.2">VDD_MEM0[40]</text>
<text x="82" y="92.7">VDD_MEM0[41]</text>
<text x="82" y="90.1">VDD_MEM0[42]</text>
<text x="103.4" y="92.3">AN2</text>
<text x="103.4" y="94.8">AN7</text>
<text x="166.5" y="92.2">C28</text>
<text x="166.5" y="94.8">C26</text>
<text x="174.5" y="95.2">VDD_CORE[42]</text>
<text x="174.5" y="92.7">VDD_CORE[43]</text>
<text x="174.5" y="90.1">VDD_CORE[44]</text>
<text x="336.6" y="94">VDD_NB[0]</text>
<text x="336.6" y="91.4">VDD_NB[1]</text>
<text x="353.6" y="90.9">AH26</text>
<text x="353.6" y="93.5">AJ27</text>
<text x="392" y="91.4">2</text>
<text x="396" y="91.9">X5R</text>
<text x="396" y="93.7">402</text>
<text x="396" y="90.2">6.3 V</text>
<text x="32.9" y="97.3">AN37</text>
<text x="32.9" y="99.9">AM36</text>
<text x="42.4" y="97.8">VDD_MEM1[39]</text>
<text x="42.4" y="100.3">VDD_MEM1[38]</text>
<text x="82" y="100.3">VDD_MEM0[38]</text>
<text x="82" y="97.8">VDD_MEM0[39]</text>
<text x="103.4" y="97.4">AN11</text>
<text x="103.4" y="99.9">AM3</text>
<text x="166.5" y="97.3">D28</text>
<text x="166.5" y="99.9">D26</text>
<text x="174.5" y="100.3">VDD_CORE[40]</text>
<text x="174.5" y="97.8">VDD_CORE[41]</text>
<text x="339.6" y="101.6">VDD_085</text>
<text x="353.6" y="101.1">AJ13</text>
<text x="32.9" y="102.4">AK33</text>
<text x="32.9" y="105">AJ34</text>
<text x="32.9" y="107.5">AJ37</text>
<text x="42.4" y="108">VDD_MEM1[35]</text>
<text x="42.4" y="105.4">VDD_MEM1[36]</text>
<text x="42.4" y="102.9">VDD_MEM1[37]</text>
<text x="82" y="107.9">VDD_MEM0[35]</text>
<text x="82" y="105.4">VDD_MEM0[36]</text>
<text x="82" y="102.9">VDD_MEM0[37]</text>
<text x="103.4" y="102.5">AK6</text>
<text x="103.4" y="105">AJ2</text>
<text x="103.4" y="107.5">AJ5</text>
<text x="166.5" y="102.4">E29</text>
<text x="166.5" y="104.9">E27</text>
<text x="166.5" y="107.5">E25</text>
<text x="174.5" y="107.9">VDD_CORE[37]</text>
<text x="174.5" y="105.4">VDD_CORE[38]</text>
<text x="174.5" y="102.8">VDD_CORE[39]</text>
<text x="257.8" y="105.4">EMPTY</text>
<text x="393.7" y="106.7">EMPTY</text>
<text x="32.9" y="110">AH29</text>
<text x="32.9" y="112.6">AH36</text>
<text x="42.4" y="113">VDD_MEM1[33]</text>
<text x="42.4" y="110.5">VDD_MEM1[34]</text>
<text x="82" y="113">VDD_MEM0[33]</text>
<text x="82" y="110.5">VDD_MEM0[34]</text>
<text x="103.4" y="110.1">AH3</text>
<text x="103.4" y="112.6">AH10</text>
<text x="166.5" y="110">F29</text>
<text x="166.5" y="112.6">F27</text>
<text x="174.5" y="113">VDD_CORE[35]</text>
<text x="174.5" y="110.5">VDD_CORE[36]</text>
<text x="280.6" y="111.3">AG16</text>
<text x="280.6" y="113.8">AJ16</text>
<text x="290.1" y="111.8">VDD_33[1]</text>
<text x="332.1" y="111.8">VDDCR_MEM[9]</text>
<text x="353.6" y="111.3">AE21</text>
<text x="353.6" y="113.8">AJ19</text>
<text x="32.9" y="115.1">AF29</text>
<text x="32.9" y="117.7">AF33</text>
<text x="42.4" y="118.1">VDD_MEM1[31]</text>
<text x="42.4" y="115.6">VDD_MEM1[32]</text>
<text x="82" y="115.6">VDD_MEM0[32]</text>
<text x="82" y="118.1">VDD_MEM0[31]</text>
<text x="103.4" y="115.2">AF6</text>
<text x="103.4" y="117.7">AF10</text>
<text x="166.5" y="115.1">F25</text>
<text x="166.5" y="117.6">G28</text>
<text x="174.5" y="118.1">VDD_CORE[33]</text>
<text x="174.5" y="115.5">VDD_CORE[34]</text>
<text x="290.1" y="114.3">VDD_33[0]</text>
<text x="332.1" y="116.8">VDDCR_MEM[7]</text>
<text x="332.1" y="119.4">VDDCR_MEM[6]</text>
<text x="332.1" y="114.3">VDDCR_MEM[8]</text>
<text x="353.6" y="116.3">AF22</text>
<text x="353.6" y="118.9">AF20</text>
<text x="393.7" y="119.4">EMPTY</text>
<text x="32.9" y="120.2">AE34</text>
<text x="32.9" y="122.7">AE37</text>
<text x="32.9" y="125.3">AD29</text>
<text x="42.4" y="125.7">VDD_MEM1[28]</text>
<text x="42.4" y="123.2">VDD_MEM1[29]</text>
<text x="42.4" y="120.7">VDD_MEM1[30]</text>
<text x="82" y="125.7">VDD_MEM0[28]</text>
<text x="82" y="123.2">VDD_MEM0[29]</text>
<text x="82" y="120.6">VDD_MEM0[30]</text>
<text x="103.4" y="120.2">AE2</text>
<text x="103.4" y="122.8">AE5</text>
<text x="103.4" y="125.3">AD3</text>
<text x="166.5" y="120.2">G26</text>
<text x="166.5" y="122.7">H28</text>
<text x="166.5" y="125.3">H26</text>
<text x="174.5" y="125.7">VDD_CORE[30]</text>
<text x="174.5" y="123.2">VDD_CORE[31]</text>
<text x="174.5" y="120.6">VDD_CORE[32]</text>
<text x="256.1" y="122.7">1</text>
<text x="260.1" y="126">1 UF</text>
<text x="271.3" y="122.7">1</text>
<text x="275.3" y="126">1 UF</text>
<text x="332.1" y="124.5">VDDCR_MEM[4]</text>
<text x="332.1" y="121.9">VDDCR_MEM[5]</text>
<text x="353.6" y="121.4">AG23</text>
<text x="353.6" y="124">AG21</text>
<text x="32.9" y="127.8">AD36</text>
<text x="32.9" y="130.4">AB29</text>
<text x="42.4" y="130.8">VDD_MEM1[26]</text>
<text x="42.4" y="128.3">VDD_MEM1[27]</text>
<text x="82" y="130.8">VDD_MEM0[26]</text>
<text x="82" y="128.3">VDD_MEM0[27]</text>
<text x="103.4" y="127.9">AD10</text>
<text x="103.4" y="130.4">AB6</text>
<text x="166.5" y="127.8">J27</text>
<text x="166.5" y="130.3">J25</text>
<text x="174.5" y="130.8">VDD_CORE[28]</text>
<text x="174.5" y="128.3">VDD_CORE[29]</text>
<text x="256.1" y="130.8">2</text>
<text x="260.1" y="131.3">X5R</text>
<text x="260.1" y="127.8">10%</text>
<text x="260.1" y="129.5">6.3 V</text>
<text x="271.3" y="130.8">2</text>
<text x="275.3" y="131.3">X5R</text>
<text x="275.3" y="129.5">6.3 V</text>
<text x="275.3" y="127.8">10%</text>
<text x="332.1" y="129.5">VDDCR_MEM[2]</text>
<text x="332.1" y="127">VDDCR_MEM[3]</text>
<text x="353.6" y="126.5">AD24</text>
<text x="353.6" y="129">AH22</text>
<text x="353.6" y="131.6">AH20</text>
<text x="392" y="130.3">1</text>
<text x="32.9" y="132.9">AB33</text>
<text x="32.9" y="135.4">AA34</text>
<text x="32.9" y="138">AA37</text>
<text x="42.4" y="135.9">VDD_MEM1[24]</text>
<text x="42.4" y="133.4">VDD_MEM1[25]</text>
<text x="82" y="135.9">VDD_MEM0[24]</text>
<text x="82" y="133.3">VDD_MEM0[25]</text>
<text x="103.4" y="132.9">AB10</text>
<text x="103.4" y="135.5">AA2</text>
<text x="166.5" y="132.9">K27</text>
<text x="166.5" y="135.4">K25</text>
<text x="166.5" y="138">L28</text>
<text x="174.5" y="135.9">VDD_CORE[26]</text>
<text x="174.5" y="133.3">VDD_CORE[27]</text>
<text x="260.1" y="133.1">402</text>
<text x="275.3" y="133.1">402</text>
<text x="332.1" y="134.6">VDDCR_MEM[0]</text>
<text x="332.1" y="132.1">VDDCR_MEM[1]</text>
<text x="353.6" y="134.1">AE23</text>
<text x="396" y="135.4">10%</text>
<text x="396" y="137.2">6.3 V</text>
<text x="396" y="133.6">1 UF</text>
<text x="34.4" y="140.5">Y29</text>
<text x="34.4" y="143.1">Y36</text>
<text x="42.4" y="143.5">VDD_MEM1[21]</text>
<text x="42.4" y="141">VDD_MEM1[22]</text>
<text x="42.4" y="138.4">VDD_MEM1[23]</text>
<text x="82" y="143.5">VDD_MEM0[21]</text>
<text x="82" y="141">VDD_MEM0[22]</text>
<text x="82" y="138.4">VDD_MEM0[23]</text>
<text x="103.4" y="138">AA5</text>
<text x="103.4" y="140.6">Y3</text>
<text x="103.4" y="143.1">Y10</text>
<text x="166.5" y="140.5">L26</text>
<text x="166.5" y="143">M28</text>
<text x="174.5" y="143.5">VDD_CORE[23]</text>
<text x="174.5" y="141">VDD_CORE[24]</text>
<text x="174.5" y="138.4">VDD_CORE[25]</text>
<text x="280.6" y="141.7">AG15</text>
<text x="290.1" y="142.2">VDD_18[3]</text>
<text x="333.6" y="142.2">VDDBT_RTC_G</text>
<text x="353.6" y="141.7">AM25</text>
<text x="392" y="138.4">2</text>
<text x="396" y="138.9">X5R</text>
<text x="396" y="140.7">402</text>
<text x="34.4" y="145.6">V29</text>
<text x="34.4" y="148.2">V33</text>
<text x="42.4" y="146.1">VDD_MEM1[20]</text>
<text x="42.4" y="148.6">VDD_MEM1[19]</text>
<text x="82" y="146">VDD_MEM0[20]</text>
<text x="82" y="148.6">VDD_MEM0[19]</text>
<text x="103.4" y="145.6">V6</text>
<text x="103.4" y="148.2">V10</text>
<text x="166.5" y="145.6">M26</text>
<text x="166.5" y="148.1">N27</text>
<text x="174.5" y="148.6">VDD_CORE[21]</text>
<text x="174.5" y="146">VDD_CORE[22]</text>
<text x="280.6" y="144.3">AH15</text>
<text x="280.6" y="146.8">AH14</text>
<text x="280.6" y="149.4">AJ14</text>
<text x="290.1" y="149.9">VDD_18[0]</text>
<text x="290.1" y="147.3">VDD_18[1]</text>
<text x="290.1" y="144.8">VDD_18[2]</text>
<text x="338.1" y="147.3">VBURN[1]</text>
<text x="338.1" y="149.9">VBURN[0]</text>
<text x="353.6" y="146.8">AH12</text>
<text x="353.6" y="149.4">AJ12</text>
<text x="34.4" y="150.7">U34</text>
<text x="34.4" y="153.2">U37</text>
<text x="34.4" y="155.8">T29</text>
<text x="42.4" y="151.1">VDD_MEM1[18]</text>
<text x="42.4" y="153.7">VDD_MEM1[17]</text>
<text x="82" y="153.7">VDD_MEM0[17]</text>
<text x="82" y="151.1">VDD_MEM0[18]</text>
<text x="103.4" y="150.7">U2</text>
<text x="103.4" y="153.3">U5</text>
<text x="103.4" y="155.8">T3</text>
<text x="166.5" y="150.7">N25</text>
<text x="166.5" y="153.2">P27</text>
<text x="166.5" y="155.7">P25</text>
<text x="174.5" y="153.7">VDD_CORE[19]</text>
<text x="174.5" y="151.1">VDD_CORE[20]</text>
<text x="393.7" y="151.1">EMPTY</text>
<text x="34.4" y="158.3">T36</text>
<text x="34.4" y="160.9">P29</text>
<text x="42.4" y="158.8">VDD_MEM1[15]</text>
<text x="42.4" y="156.2">VDD_MEM1[16]</text>
<text x="42.4" y="161.3">VDD_MEM1[14]</text>
<text x="82" y="156.2">VDD_MEM0[16]</text>
<text x="82" y="161.3">VDD_MEM0[14]</text>
<text x="82" y="158.7">VDD_MEM0[15]</text>
<text x="103.4" y="158.3">T10</text>
<text x="103.4" y="160.9">P6</text>
<text x="166.5" y="158.3">R28</text>
<text x="166.5" y="160.8">R26</text>
<text x="174.5" y="161.3">VDD_CORE[16]</text>
<text x="174.5" y="158.7">VDD_CORE[17]</text>
<text x="174.5" y="156.2">VDD_CORE[18]</text>
<text x="34.4" y="163.4">P33</text>
<text x="34.4" y="165.9">N34</text>
<text x="42.4" y="163.8">VDD_MEM1[13]</text>
<text x="42.4" y="166.4">VDD_MEM1[12]</text>
<text x="82" y="166.4">VDD_MEM0[12]</text>
<text x="82" y="163.8">VDD_MEM0[13]</text>
<text x="103.4" y="163.4">P10</text>
<text x="103.4" y="166">N2</text>
<text x="166.5" y="163.4">T28</text>
<text x="166.5" y="165.9">T26</text>
<text x="174.5" y="166.4">VDD_CORE[14]</text>
<text x="174.5" y="163.8">VDD_CORE[15]</text>
<text x="283.2" y="166.4">EMPTY</text>
<text x="320" y="166.4">EMPTY</text>
<text x="392" y="162.1">1</text>
<text x="396" y="167.1">10%</text>
<text x="396" y="165.4">1 UF</text>
<text x="34.4" y="168.5">N37</text>
<text x="34.4" y="171">M29</text>
<text x="34.4" y="173.6">M36</text>
<text x="42.4" y="168.9">VDD_MEM1[11]</text>
<text x="42.4" y="171.5">VDD_MEM1[10]</text>
<text x="42.4" y="174">VDD_MEM1[9]</text>
<text x="82" y="171.4">VDD_MEM0[10]</text>
<text x="82" y="168.9">VDD_MEM0[11]</text>
<text x="83.4" y="174">VDD_MEM0[9]</text>
<text x="103.4" y="168.5">N5</text>
<text x="103.4" y="171">M3</text>
<text x="103.4" y="173.6">M10</text>
<text x="166.5" y="168.4">U27</text>
<text x="166.5" y="171">U25</text>
<text x="166.5" y="173.5">V27</text>
<text x="174.5" y="174">VDD_CORE[11]</text>
<text x="174.5" y="171.4">VDD_CORE[12]</text>
<text x="174.5" y="168.9">VDD_CORE[13]</text>
<text x="392" y="170.2">2</text>
<text x="396" y="170.7">X5R</text>
<text x="396" y="168.9">6.3 V</text>
<text x="396" y="172.5">402</text>
<text x="34.4" y="176.1">K29</text>
<text x="34.4" y="178.6">K33</text>
<text x="42.4" y="176.5">VDD_MEM1[8]</text>
<text x="42.4" y="179.1">VDD_MEM1[7]</text>
<text x="83.4" y="179.1">VDD_MEM0[7]</text>
<text x="83.4" y="176.5">VDD_MEM0[8]</text>
<text x="103.4" y="176.1">K6</text>
<text x="103.4" y="178.7">K10</text>
<text x="166.5" y="176.1">V25</text>
<text x="166.5" y="178.6">W28</text>
<text x="174.5" y="179.1">VDD_CORE[9]</text>
<text x="174.5" y="176.5">VDD_CORE[10]</text>
<text x="290.8" y="177.8">120 OHM</text>
<text x="293.8" y="179.8">1.3 A</text>
<text x="298.7" y="174.5">1</text>
<text x="306.1" y="177.8">FB</text>
<text x="306.1" y="179.8">402</text>
<text x="307.3" y="174.5">2</text>
<text x="34.4" y="181.2">J34</text>
<text x="34.4" y="183.7">J37</text>
<text x="42.4" y="181.6">VDD_MEM1[6]</text>
<text x="42.4" y="184.2">VDD_MEM1[5]</text>
<text x="83.4" y="184.1">VDD_MEM0[5]</text>
<text x="83.4" y="181.6">VDD_MEM0[6]</text>
<text x="103.4" y="181.2">J2</text>
<text x="103.4" y="183.8">J5</text>
<text x="166.5" y="181.2">W26</text>
<text x="166.5" y="183.7">Y28</text>
<text x="174.5" y="184.1">VDD_CORE[7]</text>
<text x="174.5" y="181.6">VDD_CORE[8]</text>
<text x="281.5" y="184.9">1</text>
<text x="290.8" y="181.9">0.09DCR</text>
<text x="318.3" y="184.9">1</text>
<text x="34.4" y="186.3">H29</text>
<text x="34.4" y="188.8">H36</text>
<text x="34.4" y="191.3">F33</text>
<text x="42.4" y="191.8">VDD_MEM1[2]</text>
<text x="42.4" y="189.2">VDD_MEM1[3]</text>
<text x="42.4" y="186.7">VDD_MEM1[4]</text>
<text x="83.4" y="191.8">VDD_MEM0[2]</text>
<text x="83.4" y="189.2">VDD_MEM0[3]</text>
<text x="83.4" y="186.7">VDD_MEM0[4]</text>
<text x="103.4" y="186.3">H3</text>
<text x="103.4" y="188.8">H10</text>
<text x="103.4" y="191.4">F6</text>
<text x="165" y="188.8">AA27</text>
<text x="165" y="191.3">AA25</text>
<text x="166.5" y="186.2">Y26</text>
<text x="174.5" y="191.8">VDD_CORE[4]</text>
<text x="174.5" y="189.2">VDD_CORE[5]</text>
<text x="174.5" y="186.7">VDD_CORE[6]</text>
<text x="285.5" y="191.8">6.3 V</text>
<text x="285.5" y="190">10%</text>
<text x="285.5" y="188.2">4.7 UF</text>
<text x="322.3" y="188.2">4.7 UF</text>
<text x="322.3" y="190">10%</text>
<text x="322.3" y="191.8">6.3 V</text>
<text x="34.4" y="193.9">E32</text>
<text x="34.4" y="196.4">E34</text>
<text x="42.4" y="196.9">VDD_MEM1[0]</text>
<text x="42.4" y="194.3">VDD_MEM1[1]</text>
<text x="83.4" y="196.9">VDD_MEM0[0]</text>
<text x="83.4" y="194.3">VDD_MEM0[1]</text>
<text x="103.4" y="193.9">E5</text>
<text x="103.4" y="196.5">E7</text>
<text x="165" y="193.9">AB27</text>
<text x="165" y="196.4">AB25</text>
<text x="174.5" y="196.8">VDD_CORE[2]</text>
<text x="174.5" y="194.3">VDD_CORE[3]</text>
<text x="265.5" y="195.8">1</text>
<text x="267" y="194.6">C3R24</text>
<text x="274.6" y="195.8">2</text>
<text x="281.5" y="193">2</text>
<text x="285.5" y="193.6">X5R</text>
<text x="285.5" y="195.3">603</text>
<text x="318.3" y="193">2</text>
<text x="322.3" y="193.6">X5R</text>
<text x="322.3" y="195.3">603</text>
<text x="165" y="198.9">AC28</text>
<text x="165" y="201.5">AC26</text>
<text x="174.5" y="201.9">VDD_CORE[0]</text>
<text x="174.5" y="199.4">VDD_CORE[1]</text>
<text x="265.6" y="200.7">1 UF 10%</text>
<text x="267" y="202.4">6.3 V</text>
<text x="268.5" y="204.2">X5R</text>
<text x="268.5" y="206">402</text>
</g>
</svg>
